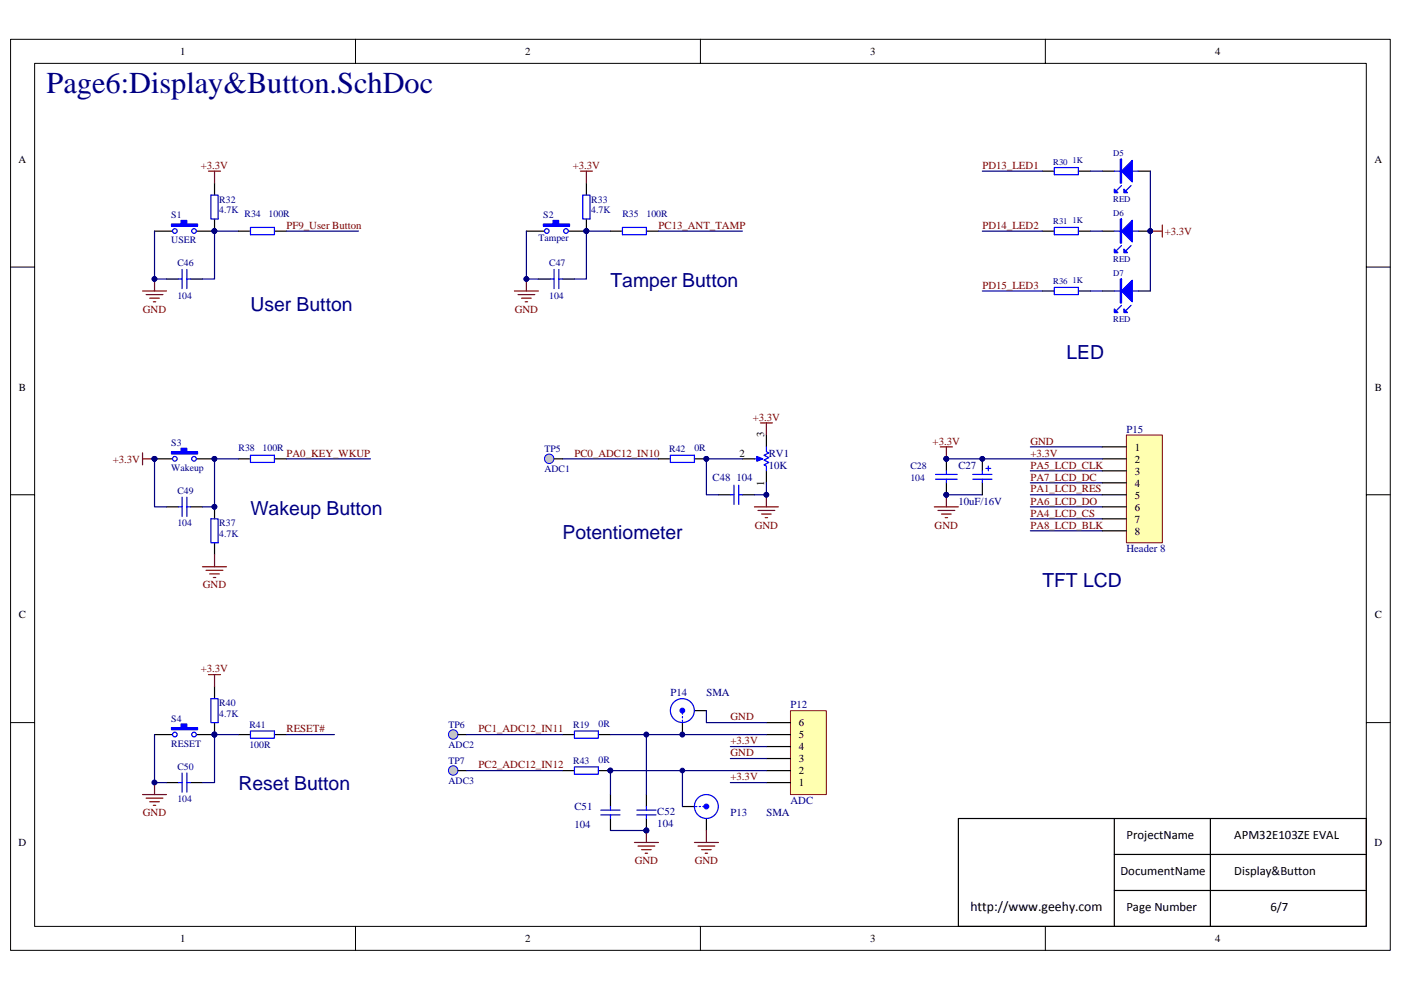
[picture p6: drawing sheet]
<svg xmlns="http://www.w3.org/2000/svg" width="297mm" height="210mm" viewBox="0 0 297 210" stroke-linecap="round" stroke-linejoin="round" font-family="sans-serif">
<path d="M2.2 8.3h292.6v193.3h-292.6z" fill="none" stroke="#000" stroke-width=".21"/>
<path d="M7.4 13.5h282.3v183h-282.3z" fill="#fff"/>
<g fill="none" stroke="#000" stroke-width=".21">
<path d="M7.3 13.4h282.4v183.1h-282.4zM75.4 8.3v5.1M148.5 8.3v5.1M221.6 8.3v5.1M2.2 56.6h5.1M289.7 56.6h5.1M2.2 104.9h5.1M289.7 104.9h5.1M2.2 153.3h5.1M289.7 153.3h5.1M75.4 196.5v5.1M148.5 196.5v5.1"/>
<path d="M221.6 196.5v5.1"/>
</g>
<g fill="none" stroke="#000" stroke-width=".25">
<path d="M157.4 97.3h2.6M162.5 92.2v2.6M162.5 99.9v2.5M152.3 104.9h2.6M157.4 104.9h2.6M32.8 155.8h3.8M45.5 145.6v2.6M45.5 153.3v2.5h-3.8M35.3 166h2.5M40.4 166h2.5M203.2 173.6h86.5v22.9h-86.5zM236.3 173.6v22.9"/>
<path d="M256.6 173.6v22.9M236.3 188.9h53.4M236.3 181.2h53.4"/>
</g>
<path d="M160 97.3h1.2M162.5 94.8v1l.5 .3-1 .5 1 .5-1 .5 1 .5-1 .5 .5 .2v1.1M154.9 104.9h.7M155.6 102.9v4.1M156.6 102.9v4.1M156.6 104.9h.8M44.7 148.2h1.5v5.1h-1.5zM37.8 166h.8M38.6 164v4M39.6 166h.8M39.6 164v4" fill="none" stroke="#00f" stroke-width=".25"/>
<path d="M160.5 96.8l1.2 .5-1.2 .5z" fill="#00f" stroke="#00f" stroke-width=".25"/>
<g fill="none" stroke="#800000" stroke-width=".25">
<path d="M161.2 89.7h2.6M162.5 89.7v2.5M160 107.5h5M160.7 108.3h3.6M161.5 109h2M162.2 109.8h.5M162.5 104.9v2.6M44.2 143.1h2.6M45.5 143.1v2.5M30.2 168.5h5.1M31 169.3h3.5M31.7 170.1h2.1"/>
<path d="M32.5 170.8h.5M32.8 166v2.5"/>
</g>
<path d="M119.2 97.3h20.4M157.4 97.3h-7.6v7.6h2.5M218.5 94.8h15.2M218.5 99.9h15.2M162.5 102.4v2.5h-2.5M218.5 102.4h15.2M218.5 104.9h15.2M218.5 107.5h15.2M218.5 110h15.2M218.5 112.6h15.2" fill="none" stroke="#000080" stroke-width=".25"/>
<g fill="#000080" stroke="#000080" stroke-width=".21">
<circle cx="162.5" cy="104.9" r=".5"/>
<circle cx="149.8" cy="97.3" r=".5"/>
<circle cx="45.5" cy="155.8" r=".49"/>
<circle cx="32.8" cy="166" r=".5"/>
</g>
<path d="M38.4 153.6h1.2v.7h-1.2z" fill="#00f"/>
<path d="M38.4 153.5h1.2v.8h-1.2z" fill="none" stroke="#00f" stroke-width=".21"/>
<path d="M36.4 154.3h5.5v.5h-5.5z" fill="#00f"/>
<path d="M36.3 154.3h5.6v.5h-5.6z" fill="none" stroke="#00f" stroke-width=".21"/>
<g fill="#fff" stroke="#00f" stroke-width=".25">
<circle cx="41.1" cy="155.8" r=".49"/>
<circle cx="37.1" cy="155.8" r=".5"/>
</g>
<g fill="#000080" stroke="#000080" stroke-width=".21">
<circle cx="45.5" cy="155.8" r=".49"/>
<circle cx="32.8" cy="166" r=".5"/>
<circle cx="45.5" cy="49" r=".49"/>
<circle cx="32.8" cy="59.2" r=".5"/>
</g>
<path d="M32.8 155.8v10.2h2.5M50.6 155.8h-5.1v10.2h-2.6M60.7 155.8h10.2" fill="none" stroke="#000080" stroke-width=".25"/>
<path d="M45.5 38.8v2.6M32.8 49h3.8M35.3 59.2h2.5M40.4 59.2h2.5M45.5 46.5v2.5h-3.8M50.6 155.8h2.5M58.2 155.8h2.5" fill="none" stroke="#000" stroke-width=".25"/>
<path d="M37.8 59.2h.8M38.6 57.1v4.1M39.6 59.2h.8M39.6 57.2v4M44.7 41.4h1.5v5.1h-1.5zM53.1 155h5.1v1.6h-5.1z" fill="none" stroke="#00f" stroke-width=".25"/>
<path d="M44.2 36.3h2.6M45.5 36.3v2.5M32.8 59.2v2.5M30.2 61.7h5.1M31 62.5h3.5M31.7 63.2h2.1M32.5 64h.5" fill="none" stroke="#800000" stroke-width=".25"/>
<path d="M38.4 46.8h1.2v.7h-1.2z" fill="#00f"/>
<path d="M38.4 46.7h1.2v.8h-1.2z" fill="none" stroke="#00f" stroke-width=".21"/>
<path d="M36.4 47.5h5.5v.5h-5.5z" fill="#00f"/>
<path d="M36.3 47.5h5.6v.5h-5.6z" fill="none" stroke="#00f" stroke-width=".21"/>
<g fill="#fff" stroke="#00f" stroke-width=".25">
<circle cx="41.1" cy="49" r=".49"/>
<circle cx="37.1" cy="49" r=".5"/>
</g>
<g fill="#000080" stroke="#000080" stroke-width=".21">
<circle cx="45.5" cy="49" r=".49"/>
<circle cx="32.8" cy="59.2" r=".5"/>
<circle cx="45.5" cy="107.5" r=".49"/>
<circle cx="32.8" cy="97.3" r=".5"/>
<circle cx="45.5" cy="97.3" r=".49"/>
</g>
<path d="M32.8 49v10.2h2.5M50.6 49h-5.1v10.2h-2.6M60.7 49h15.3" fill="none" stroke="#000080" stroke-width=".25"/>
<path d="M50.6 49h2.5M58.2 49h2.5M32.8 97.3h3.8M41.7 97.3h3.8M35.3 107.5h2.5M40.4 107.5h2.5M45.5 107.5v2.5M45.5 115.1v2.6" fill="none" stroke="#000" stroke-width=".25"/>
<path d="M53.1 48.2h5.1v1.6h-5.1zM37.8 107.5h.8M38.6 105.5v4M39.6 107.5h.8M39.6 105.5v4M44.7 110h1.5v5.1h-1.5z" fill="none" stroke="#00f" stroke-width=".25"/>
<path d="M30.2 97.3h2.6M30.2 96.1v2.5M45.5 117.7v2.5M42.9 120.2h5.1M43.7 121h3.6M44.5 121.7h2M45.2 122.5h.5" fill="none" stroke="#800000" stroke-width=".25"/>
<path d="M38.4 95.1h1.2v.7h-1.2z" fill="#00f"/>
<path d="M38.4 95.1h1.2v.7h-1.2z" fill="none" stroke="#00f" stroke-width=".21"/>
<path d="M36.4 95.8h5.5v.5h-5.5z" fill="#00f"/>
<path d="M36.3 95.8h5.6v.5h-5.6z" fill="none" stroke="#00f" stroke-width=".21"/>
<g fill="#fff" stroke="#00f" stroke-width=".25">
<circle cx="41.1" cy="97.3" r=".49"/>
<circle cx="37.1" cy="97.3" r=".5"/>
</g>
<g fill="#000080" stroke="#000080" stroke-width=".21">
<circle cx="45.5" cy="97.3" r=".49"/>
<circle cx="32.8" cy="97.3" r=".5"/>
<circle cx="124.3" cy="49" r=".49"/>
<circle cx="111.6" cy="59.2" r=".49"/>
</g>
<path d="M32.8 97.3v10.2h2.5M60.7 97.3h17.8" fill="none" stroke="#000080" stroke-width=".25"/>
<path d="M124.3 38.8v2.6M111.6 49h3.8M114.1 59.2h2.6M119.2 59.2h2.6M124.3 46.5v2.5h-3.8M50.6 97.3h2.5M58.2 97.3h2.5" fill="none" stroke="#000" stroke-width=".25"/>
<path d="M116.7 59.2h.8M117.5 57.1v4.1M118.5 57.2v4M118.5 59.2h.7M123.6 41.4h1.5v5.1h-1.5zM53.1 96.6h5.1v1.5h-5.1z" fill="none" stroke="#00f" stroke-width=".25"/>
<path d="M123.1 36.3h2.5M124.3 36.3v2.5M111.6 59.2v2.5M109.1 61.7h5M109.8 62.5h3.6M110.6 63.2h2M111.4 64h.5" fill="none" stroke="#800000" stroke-width=".25"/>
<path d="M117.3 46.8h1.2v.7h-1.2z" fill="#00f"/>
<path d="M117.2 46.7h1.3v.8h-1.3z" fill="none" stroke="#00f" stroke-width=".21"/>
<path d="M115.2 47.5h5.6v.5h-5.6z" fill="#00f"/>
<path d="M115.2 47.5h5.6v.5h-5.6z" fill="none" stroke="#00f" stroke-width=".21"/>
<g fill="#fff" stroke="#00f" stroke-width=".25">
<circle cx="120" cy="49" r=".5"/>
<circle cx="115.9" cy="49" r=".49"/>
</g>
<g fill="#000080" stroke="#000080" stroke-width=".21">
<circle cx="124.3" cy="49" r=".49"/>
<circle cx="111.6" cy="59.2" r=".49"/>
<circle cx="243.9" cy="49" r=".49"/>
</g>
<path d="M208.3 36.3h12.7M111.6 49v10.2h2.5M129.4 49h-5.1v10.2h-2.5M139.6 49h17.8M208.3 49h12.7M208.3 61.7h12.7" fill="none" stroke="#000080" stroke-width=".25"/>
<g fill="none" stroke="#000" stroke-width=".25">
<path d="M221 36.3h2.5M228.6 36.3h2.6M233.7 36.3h2.6M241.3 36.3h2.6M129.4 49h2.6M137.1 49h2.5M221 49h2.5M228.6 49h2.6M233.7 49h2.6M241.3 49h2.6M221 61.7h2.5M228.6 61.7h2.6"/>
<path d="M233.7 61.7h2.6M241.3 61.7h2.6"/>
</g>
<g fill="none" stroke="#00f" stroke-width=".25">
<path d="M223.5 35.5h5.1v1.6h-5.1zM236.3 36.3h5M237.8 39.3l-1 1.1M239.8 39.3l-1 1.1M132 48.2h5.1v1.6h-5.1zM223.5 48.2h5.1v1.6h-5.1zM236.3 49h5M237.8 52.1l-1 1M239.8 52.1l-1 1M223.5 61h5.1v1.5h-5.1zM236.3 61.7h5M237.8 64.8l-1 1"/>
<path d="M239.8 64.8l-1 1"/>
</g>
<g fill="#00f" stroke="#00f" stroke-width=".25">
<path d="M237.8 36.3l2.3-2.3v4.6z"/>
<path d="M236.3 40.1l.7 .8h-.7z"/>
<path d="M238.3 40.1l.8 .8h-.8z"/>
<path d="M240.1 46.7v4.6l-2.3-2.3z"/>
<path d="M236.3 52.8l.7 .8h-.7z"/>
<path d="M238.3 52.8l.8 .8h-.8z"/>
<path d="M237.8 61.7l2.3-2.3v4.6z"/>
<path d="M236.3 65.5l.7 .8h-.7z"/>
<path d="M238.3 65.5l.8 .8h-.8z"/>
<path d="M237.5 33.8v5h.3v-5z" fill-rule="evenodd"/>
<path d="M237.5 46.5v5.1h.3v-5.1z" fill-rule="evenodd"/>
<path d="M237.5 59.2v5.1h.3v-5.1z" fill-rule="evenodd"/>
</g>
<circle cx="116.4" cy="97.3" r="1" fill="#c0c0c0" stroke="#00f" stroke-width=".21"/>
<path d="M117.5 97.3h1.7M139.6 97.3h2.5M147.2 97.3h2.6" fill="none" stroke="#000" stroke-width=".25"/>
<circle cx="149.8" cy="97.3" r=".5" fill="#000080" stroke="#000080" stroke-width=".21"/>
<path d="M142.1 96.6h5.1v1.5h-5.1z" fill="none" stroke="#00f" stroke-width=".25"/>
<path d="M167.6 150.8h7.6v17.7h-7.6z" fill="#ffffb0"/>
<path d="M167.6 150.7h7.6v17.8h-7.6z" fill="none" stroke="#800000" stroke-width=".21"/>
<path d="M144.7 153.3v2.5M147.2 150.7h2.6M162.5 158.3h5.1M162.5 155.8h5.1M162.5 153.3h5.1M144.7 171.1h2.5M149.8 173.6v2.5M162.5 166h5.1M162.5 163.4h5.1M162.5 160.9h5.1" fill="none" stroke="#000" stroke-width=".25"/>
<path d="M154.9 158.3h7.6M154.9 160.9h7.6M154.9 166h7.6" fill="none" stroke="#000080" stroke-width=".25"/>
<g fill="#00f" stroke="#00f" stroke-width=".25">
<circle cx="149.8" cy="171.1" r=".5"/>
<circle cx="144.7" cy="150.7" r=".49"/>
</g>
<g fill="none" stroke="#00f" stroke-width=".25">
<path d="M144.7 151.2v.3M144.7 152v.3M144.7 152.8v.2M147.5 171.1h.2M148.2 171.1h.3M149 171.1h.3"/>
<circle cx="144.7" cy="150.7" r="2.53"/>
<circle cx="149.8" cy="171.1" r="2.53"/>
</g>
<circle cx="144.7" cy="155.8" r=".49" fill="#000080" stroke="#000080" stroke-width=".21"/>
<path d="M147.2 178.7h5.1M148 179.5h3.6M149.8 176.1v2.6M148.8 180.2h2M149.5 181h.5" fill="none" stroke="#800000" stroke-width=".25"/>
<circle cx="96.1" cy="155.8" r="1.01" fill="#c0c0c0" stroke="#00f" stroke-width=".21"/>
<path d="M97.1 155.8h1.8" fill="none" stroke="#000" stroke-width=".25"/>
<circle cx="96.1" cy="163.4" r="1.01" fill="#c0c0c0" stroke="#00f" stroke-width=".21"/>
<path d="M119.2 155.8h2.6M126.9 155.8h2.5M97.1 163.4h1.8M119.2 163.4h2.6M126.9 163.4h2.5M129.4 168.5v2.6M129.4 173.6v2.5M137.1 168.5v2.6M137.1 173.6v2.5" fill="none" stroke="#000" stroke-width=".25"/>
<path d="M121.8 155h5.1v1.6h-5.1zM121.8 162.7h5.1v1.5h-5.1zM127.4 171.8h4.1M127.4 172.8h4.1M129.4 171.1v.7M129.4 172.8v.8M135 171.8h4.1M135 172.8h4.1M137.1 171.1v.7M137.1 172.8v.8" fill="none" stroke="#00f" stroke-width=".25"/>
<g fill="#000080" stroke="#000080" stroke-width=".21">
<circle cx="129.4" cy="163.4" r=".49"/>
<circle cx="137" cy="176.1" r=".5"/>
<circle cx="137" cy="155.8" r=".5"/>
</g>
<path d="M98.9 155.8h20.3M129.4 155.8h7.7M162.5 155.8h-25.4v12.7M98.9 163.4h20.3M129.4 176.1h7.7M162.5 163.4h-33.1v5.1" fill="none" stroke="#000080" stroke-width=".25"/>
<path d="M134.5 178.7h5.1M135.3 179.5h3.5M137.1 176.1v2.6M136 180.2h2.1M136.8 181h.5" fill="none" stroke="#800000" stroke-width=".25"/>
<path d="M238.8 92.3h7.6v22.8h-7.6z" fill="#ffffb0"/>
<path d="M238.8 92.3h7.6v22.8h-7.6z" fill="none" stroke="#800000" stroke-width=".21"/>
<path d="M200.7 97.3v2.6M208.3 97.3v2.6M233.7 94.8h5.1M233.7 97.3h5.1M233.7 99.9h5.1M200.7 102.4v2.5M208.3 102.4v2.5M233.7 102.4h5.1M233.7 104.9h5.1M233.7 107.5h5.1M233.7 110h5.1M233.7 112.6h5.1" fill="none" stroke="#000" stroke-width=".25"/>
<path d="M243.9 49h2.5M246.4 47.7v2.6M199.4 94.8h2.5M200.7 94.8v2.5M198.1 107.5h5.1M198.9 108.3h3.5M199.6 109h2.1M200.4 109.8h.5M200.7 104.9v2.6" fill="none" stroke="#800000" stroke-width=".25"/>
<g fill="#000080" stroke="#000080" stroke-width=".21">
<circle cx="200.6" cy="104.9" r=".49"/>
<circle cx="200.6" cy="97.3" r=".49"/>
<circle cx="208.3" cy="97.3" r=".49"/>
<circle cx="243.9" cy="49" r=".49"/>
<circle cx="45.5" cy="97.3" r=".49"/>
<circle cx="45.5" cy="107.5" r=".49"/>
<circle cx="144.7" cy="163.4" r=".49"/>
</g>
<path d="M200.7 99.9v.7M208.3 99.9v.7M209 99.4h1.1M209.5 98.8v1.1M198.3 100.6h4.6M198.3 101.6h4.6M200.7 101.6v.8M206.2 100.6h4.1M206.2 101.6h4.1M208.3 101.6v.8" fill="none" stroke="#00f" stroke-width=".25"/>
<path d="M231.2 36.3h2.5M243.9 36.3v25.4M231.2 49h2.5M231.2 61.7h2.5M50.6 97.3h-5.1v10.2h-2.6M200.7 97.3h33M200.7 104.9h7.6M149.8 150.7v2.6h12.7M144.7 163.4v7.7" fill="none" stroke="#000080" stroke-width=".25"/>
<text font-size="6.4" fill="#000080" x="9.9" y="19.7">Page6:Display&amp;Button.SchDoc</text>
<g font-size="4.1" fill="#000080">
<text x="53.1" y="66">User Button</text>
<text x="129.4" y="60.9">Tamper Button</text>
<text x="226.1" y="76.1">LED</text>
<text x="53.1" y="109.2">Wakeup Button</text>
<text x="119.2" y="114.3">Potentiometer</text>
<text x="221" y="124.4">TFT LCD</text>
<text x="50.6" y="167.7">Reset Button</text>
</g>
<text font-size="2.9" x="205.7" y="193.2">http://www.geehy.com</text>
<g font-size="2.7">
<text x="238.8" y="178">ProjectName</text>
<text x="261.7" y="178">APM32E103ZE EVAL</text>
<text x="237.6" y="185.6">DocumentName</text>
<text x="261.7" y="185.6">Display&amp;Button</text>
<text x="238.8" y="193.2">Page Number</text>
<text x="269.4" y="193.2">6/7</text>
</g>
<g font-size="2.3">
<text x="38.2" y="11.7">1</text>
<text x="111.4" y="11.7">2</text>
<text x="184.5" y="11.7">3</text>
<text x="257.6" y="11.7">4</text>
<text x="4" y="34.5">A</text>
<text x="291.4" y="34.5">A</text>
<text x="4" y="82.8">B</text>
<text x="291.5" y="82.8">B</text>
<text x="162" y="92.8" transform="rotate(-90 162 92.8)">3</text>
<text x="240.6" y="95.6">1</text>
<text x="156.8" y="96.8">2</text>
<text x="240.6" y="98.1">2</text>
<text x="240.6" y="100.6">3</text>
<text x="162" y="103.1" transform="rotate(-90 162 103.1)">1</text>
<text x="240.6" y="103.2">4</text>
<text x="240.6" y="105.7">5</text>
<text x="240.6" y="108.3">6</text>
<text x="240.6" y="110.8">7</text>
<text x="240.6" y="113.4">8</text>
<text x="4" y="131.2">C</text>
<text x="291.5" y="131.2">C</text>
<text x="169.4" y="154.1">6</text>
<text x="169.4" y="161.7">3</text>
<text x="169.4" y="159.1">4</text>
<text x="169.4" y="156.6">5</text>
<text x="169.4" y="166.8">1</text>
<text x="169.4" y="164.2">2</text>
<text x="4" y="179.5">D</text>
<text x="291.4" y="179.5">D</text>
<text x="38.2" y="199.8">1</text>
<text x="111.4" y="199.8">2</text>
<text x="184.5" y="199.8">3</text>
<text x="257.6" y="199.8">4</text>
</g>
<g font-size="2.3" fill="#800000">
<text x="42.6" y="35.8">+3.3V</text>
<text x="121.4" y="35.8">+3.3V</text>
<text x="208.3" y="35.8">PD13_LED1</text>
<text x="60.7" y="48.5">PF9_User Button</text>
<text x="139.6" y="48.5">PC13_ANT_TAMP</text>
<text x="208.3" y="48.5">PD14_LED2</text>
<text x="246.9" y="49.8">+3.3V</text>
<text x="208.3" y="61.2">PD15_LED3</text>
<text x="30.3" y="66.3">GND</text>
<text x="109.1" y="66.3">GND</text>
<text x="159.6" y="89.2">+3.3V</text>
<text x="197.7" y="94.3">+3.3V</text>
<text x="218.5" y="94.3">GND</text>
<text x="23.9" y="98.1">+3.3V</text>
<text x="60.7" y="96.8">PA0_KEY_WKUP</text>
<text x="121.8" y="96.8">PC0_ADC12_IN10</text>
<text x="218.5" y="96.8">+3.3V</text>
<text x="218.5" y="99.4">PA5_LCD_CLK</text>
<text x="218.5" y="101.9">PA7_LCD_DC</text>
<text x="218.5" y="107">PA6_LCD_DO</text>
<text x="218.5" y="104.5">PA1_LCD_RES</text>
<text x="160" y="112.1">GND</text>
<text x="198.2" y="112.1">GND</text>
<text x="218.5" y="109.6">PA4_LCD_CS</text>
<text x="218.5" y="112.1">PA8_LCD_BLK</text>
<text x="43" y="124.8">GND</text>
<text x="42.6" y="142.6">+3.3V</text>
<text x="60.7" y="155.3">RESET#</text>
<text x="101.4" y="155.3">PC1_ADC12_IN11</text>
<text x="154.9" y="152.8">GND</text>
<text x="154.9" y="160.4">GND</text>
<text x="154.9" y="157.9">+3.3V</text>
<text x="101.4" y="163">PC2_ADC12_IN12</text>
<text x="154.9" y="165.5">+3.3V</text>
<text x="30.3" y="173.1">GND</text>
<text x="134.6" y="183.3">GND</text>
<text x="147.3" y="183.3">GND</text>
</g>
<g font-size="2.3" fill="#000080">
<text x="238.8" y="91.8">P15</text>
<text x="151.1" y="101.9">C48 104</text>
<text x="163" y="96.8">RV1</text>
<text x="163" y="99.4">10K</text>
<text x="203.2" y="99.4">C27</text>
<text x="203.2" y="107">10uF/16V</text>
<text x="238.8" y="117.2">Header 8</text>
<text x="142.2" y="147.7">P14</text>
<text x="149.8" y="147.7">SMA</text>
<text x="167.6" y="150.2">P12</text>
<text x="121.8" y="171.9">C51</text>
<text x="139.4" y="172.9">C52</text>
<text x="154.9" y="173.1">P13</text>
<text x="162.5" y="173.1">SMA</text>
<text x="167.6" y="170.6">ADC</text>
<text x="121.8" y="175.7">104</text>
<text x="139.4" y="175.4">104</text>
</g>
<g font-size="2.1" fill="#000080">
<text x="36.3" y="46.3">S1</text>
<text x="46.5" y="43">R32</text>
<text x="46.5" y="45.3">4.7K</text>
<text x="51.9" y="46">R34</text>
<text x="56.9" y="46">100R</text>
<text x="115.2" y="46.3">S2</text>
<text x="125.4" y="43">R33</text>
<text x="125.4" y="45.3">4.7K</text>
<text x="132" y="46">R35</text>
<text x="137.1" y="46">100R</text>
<text x="36.3" y="51.6">USER</text>
<text x="114.2" y="51.1">Tamper</text>
<text x="37.6" y="56.5">C46</text>
<text x="116.5" y="56.5">C47</text>
<text x="37.6" y="63.3">104</text>
<text x="116.5" y="63.3">104</text>
<text x="36.3" y="94.6">S3</text>
<text x="50.6" y="95.6">R38</text>
<text x="55.7" y="95.6">100R</text>
<text x="115.4" y="95.9">TP5</text>
<text x="141.9" y="95.9">R42</text>
<text x="147.2" y="95.6">0R</text>
<text x="36.3" y="99.9">Wakeup</text>
<text x="115.4" y="100.2">ADC1</text>
<text x="193" y="99.4">C28</text>
<text x="193" y="102">104</text>
<text x="37.6" y="104.8">C49</text>
<text x="37.6" y="111.6">104</text>
<text x="46.5" y="111.6">R37</text>
<text x="46.5" y="113.9">4.7K</text>
<text x="46.5" y="149.8">R40</text>
<text x="36.3" y="153.1">S4</text>
<text x="46.5" y="152.1">4.7K</text>
<text x="52.9" y="154.3">R41</text>
<text x="95.1" y="154.3">TP6</text>
<text x="121.5" y="154.3">R19</text>
<text x="126.9" y="154.1">0R</text>
<text x="36.3" y="158.4">RESET</text>
<text x="52.9" y="158.7">100R</text>
<text x="95.1" y="158.7">ADC2</text>
<text x="95.1" y="162">TP7</text>
<text x="121.5" y="162">R43</text>
<text x="126.9" y="161.7">0R</text>
<text x="37.6" y="163.3">C50</text>
<text x="95.1" y="166.3">ADC3</text>
<text x="37.6" y="170.1">104</text>
</g>
<g font-size="1.8" fill="#000080">
<text x="223.3" y="34.9">R30</text>
<text x="227.4" y="34.6">1K</text>
<text x="236" y="33.1">D5</text>
<text x="223.3" y="47.6">R31</text>
<text x="227.4" y="47.3">1K</text>
<text x="236" y="42.8">RED</text>
<text x="236" y="45.8">D6</text>
<text x="236" y="55.5">RED</text>
<text x="236" y="58.5">D7</text>
<text x="223.3" y="60.3">R36</text>
<text x="227.4" y="60.1">1K</text>
<text x="236" y="68.2">RED</text>
</g>
</svg>
